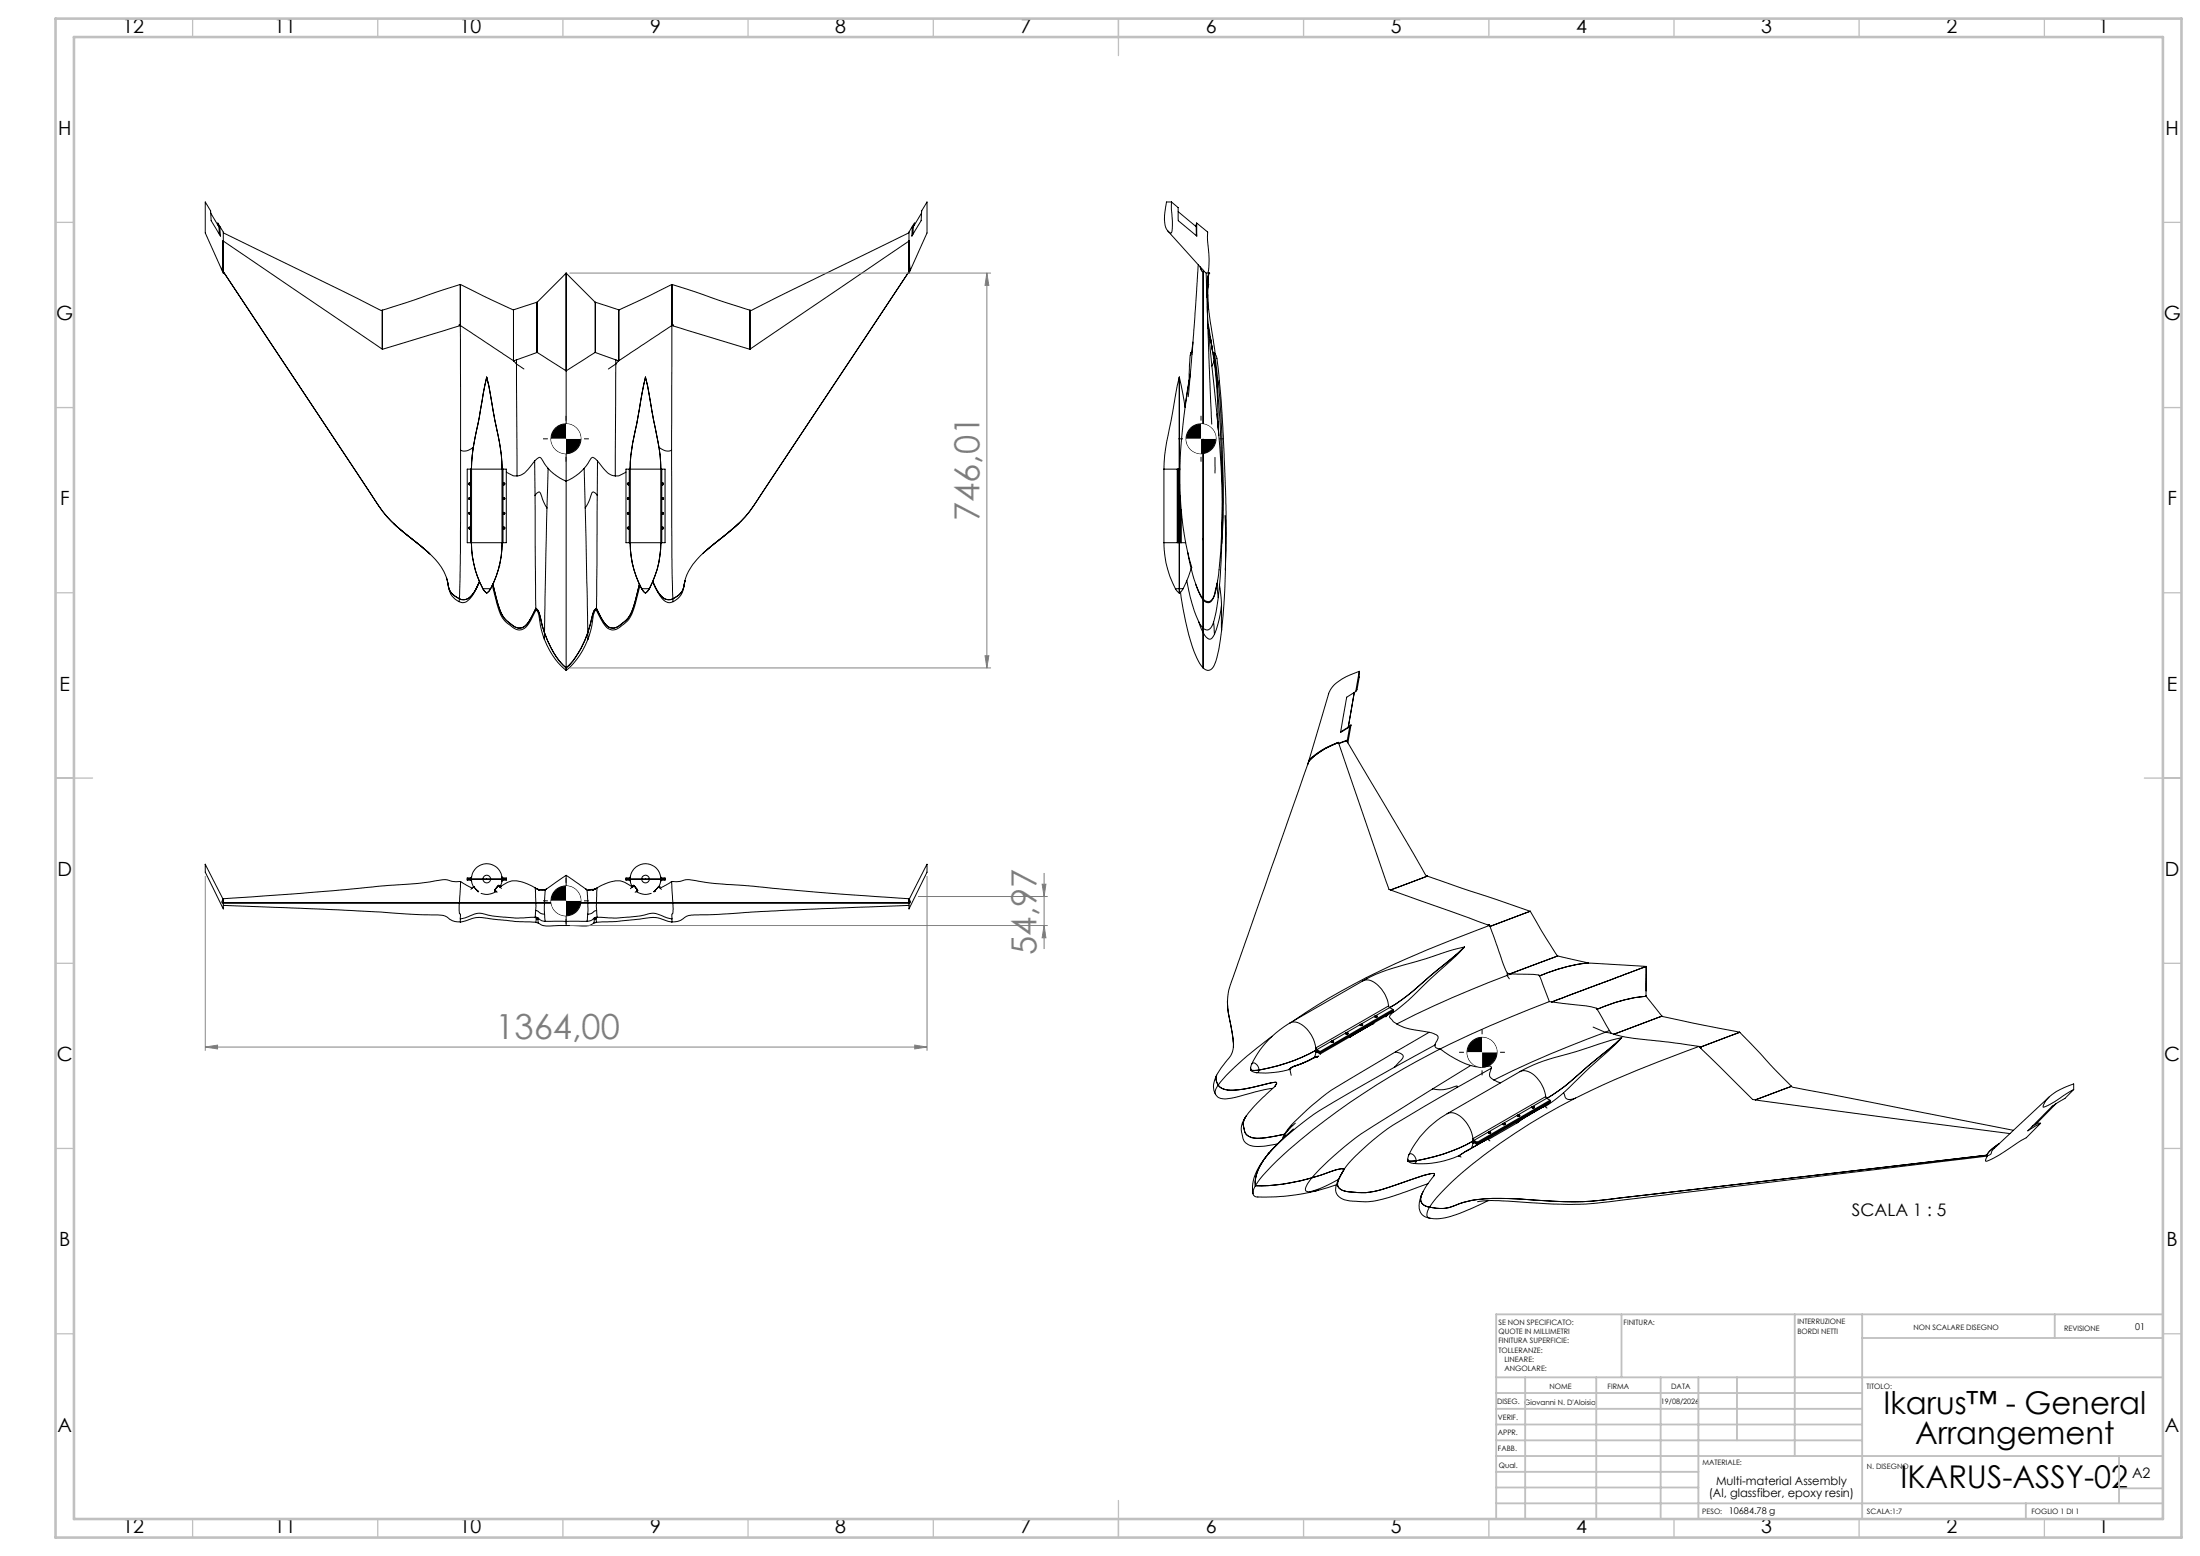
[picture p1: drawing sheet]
<svg xmlns="http://www.w3.org/2000/svg" width="594mm" height="420mm" viewBox="0 0 594 420" stroke-linecap="round" stroke-linejoin="round" font-family="sans-serif">
<g fill="none" stroke="#000" stroke-width=".27">
<path d="M56.9 57.5l2.2 3.7 .1 2M248.8 57.5l-2.2 3.7-.1 2M315 54.5h1.3v1a25.1 25.1 0 0 1 0 7.3l-.1 .1a2.45 2.45 0 0 1-1.7-2.6l-.1-2.2zM316.3 54.5l1.8 1.5v3.6l5 4.1v-3.5M318.1 57.1l4.9 4.1v2.4M58.8 60.8v-.6l.5 .9M59.3 61.1l.2 2.6-2.5-4.1-.1-2.7-1.5-2.4v8.4l4.9 10.8v-.4M59.3 61.1l1 1.5v2.5M60.3 73.3l40 60.3a36.9 36.9 0 0 0 11.3 12.2 26.4 26.4 0 0 1 8.6 9.2l.6 1.6a5.3 5.3 0 0 0 3.2 5M60.3 62.8l42.6 21 .3-.1M60.3 65.1l43 29.2 20.7-6.3v-.4l.3 .3M60.3 65.1v8.2"/>
<path d="M60.3 65.1l-.1 3.5a10.3 10.3 0 0 1-.3 4.1l.4 .6M60.3 73.3l40 60.3a36.9 36.9 0 0 0 11.3 12.2l4.6 3.9M124.3 76.8l-21.1 6.9M124.3 76.8v11.1M124.3 76.8l14.3 6.8M152.9 73.7v26.4M152.9 73.7l-7.9 7.9M152.9 73.7l7.8 7.9M181.4 76.8v11.1M181.4 76.8l21.1 6.9M181.4 76.8l-14.3 6.8M245.4 62.8l-42.6 21-.3-.1"/>
<path d="M245.4 73.3l-40 60.3a36.9 36.9 0 0 1-11.3 12.2 25.7 25.7 0 0 0-8.6 9.3l-.5 1.2a6.2 6.2 0 0 1-2.2 4.7l-1.1 .6M245.4 65.1l-42.9 29.2-20.8-6.3v-.4l-.3 .3M245.4 65.1v8.2M245.4 65.1l.1 1.8a16.5 16.5 0 0 0 .4 5.7l-.5 .7M245.4 73.3l-40 60.3a36.9 36.9 0 0 1-11.3 12.2l-4.4 3.7M246.3 61.1l-.1 2.6 2.5-4.1 .1-2.7 1.5-2.4v8.4l-4.9 10.8v-.4M246.3 61.1l-.9 1.5v2.5M246.9 60.8v-.6l-.6 .9M323.1 60.2l3 2.4-.1 1.4a40.3 40.3 0 0 1 .2 9.3l-.1 .4a2.36 2.36 0 0 1-1.7-1.3l-9.1-10.1M323.1 60.2l-.3 .9M323.5 71.5l-1.2 18.9-1.5 16.7M324.1 72.1l.4 1 .3 .2v88.3"/>
<path d="M325.6 73.7l1.6 40.8M326.1 75.3l-.3 1.6M326.1 76.8l-.3 1.5M326.1 76.8h.1M326.1 79.5l.4 5.6 1.6 10.6M326.1 76.8l-.3 1.6M326.1 76.8l-.2 3.5M326.1 76.8l-.1 6.8M326.1 76.8v.7M326.3 73.9l-.5 3.1M326.4 73.8l-.3 4.2M326.4 73.7h.1"/>
<path d="M326.4 73.7l-.4 1.6M326.4 73.7l-.5 3.8M326.4 73.7l-.3 3M326.4 73.7v.1M103.2 83.7v10.5M124.3 87.9l.1 33.6M124.3 87.9l14.4 9.5M138.6 83.6v13.8M138.7 97.4l.8 .9M139.5 98.3l.1 30.2M139.5 98.3l2 1.3M139.5 97.1v1.2"/>
<path d="M139.5 97.1l5.5-2 7.9 5M139.5 97.1l-.8 .3M145 81.6l-6.4 2M145 81.6v13.6M160.7 81.6v13.6M160.7 81.6l6.4 2M166.3 97.1l-5.6-2-7.8 5M166.3 97.1v1.2M166.3 98.3l-2 1.3M166.3 98.3l-.2 30.2M166.3 97.1l.7 .3M167 97.4l-.7 .9"/>
<path d="M167.1 83.6v13.8M181.4 87.9l-.1 33.6M181.4 87.9l-14.4 9.5M202.5 83.7v10.5M321.6 95.1l-.4 3.2-.1 4.7M321.6 95.1l.2 .5M321.9 94.9v.3l-.3-.1M322.1 92.3l-.4 2.8M326 82.6l.2 5M326 83.6v.2M326 83.6v.7M326.1 83.4l-.1 .6"/>
<path d="M326.1 88h.2M326.1 87.6h.1M326.2 87.6l1.6 9.8-.6 1.4M326.2 87.6v.4M326.3 88l.9 10.8M326.3 88l-.2 .7M326.8 91l.6 4.2 .4-.1M327.2 98.8a293.4 293.4 0 0 1 2.6 45.9l-.7 9.1-.7 4.7a5.4 5.4 0 0 1-1.8 3.8l-1.1-.1-.7-.6M327.7 95.3l.9 8.7M327.7 95.3l-.2 .3M327.8 97.4l.8 8.9 .4 9.8M327.8 95.1l-.1 .2"/>
<path d="M327.8 95.1l.1 .2M327.9 95.3l1 8.3M327.9 95.3l.6 1.4M328.6 96.7l.6 6.1M152.9 100.1v29.8M318.4 101.8l-1.7 9.2a81 81 0 0 0-2.4 15.6M318.4 101.8l1.6 8.2M318.4 101.8v57.1M321.1 102.6l-1.2 7.2M321.4 100.9a137.4 137.4 0 0 0-2.8 30.4v.6a80.9 80.9 0 0 0 3.2 21.4M328.6 111.7l.5 5.8M328.6 104a363.9 363.9 0 0 1 1.4 38.2"/>
<path d="M328.6 104l-.1 .2M328.9 103.6l-.3 .4M329 103.4l.2-.7 1 12.5 .7 17.2 .2 12-.3 9.4M329 103.4a360.7 360.7 0 0 1 1.1 40.4l-.2 2.9M329 103.4l-.1 .2M124.4 121.5l-.1 28-.3 12.1M127 126.6h.3M127 126.6h-.8v19.9h.8M127 126.6v19.9M127.3 126.6a69.8 69.8 0 0 1 2.1-13.9l2-10.9 1.8 9.2a81 81 0 0 1 2.4 15.6M127.3 126.6h8.2M127.3 126.6v19.9"/>
<path d="M127.8 120.7a2.96 2.96 0 0 1-3.4 .8M135.5 126.6h.3M135.5 126.6v19.9M135.6 126.3l.2 .3M135.8 126.6h.9v19.9h-.9M135.8 126.6v19.9M136.7 127.4a4.8 4.8 0 0 0 2.9 1.1M144.4 124.4a1.5 1.5 0 0 1 1.5-.9l2.1 2.9M144.4 124.4a9.5 9.5 0 0 1-3.9 3.9l-.9 .2M144.4 124.4l.1 9.3M144.5 133.7l.2 30.5M144.5 133.7l.6-.7a.5 .5 0 0 1 .5-.2 .5 .5 0 0 1 .4 .4l.7 2.1 1 1.8"/>
<path d="M147.7 137.1l-.7 33.7M148 126.4l-.3 10.7M148 126.4l2.2 2 2.7 1.5M152.9 129.9v50.4M157.7 126.4l-2.2 2-2.6 1.5M157.7 126.4l.3 10.7M158 137.1l.7 33.7M161.3 133.7l-.3 30.5M161.3 133.7l-.6-.7a.5 .5 0 0 0-.6-.2 .5 .5 0 0 0-.4 .4l-.7 2.1-1 1.8M161.3 124.4l1.2 1.5a4.9 4.9 0 0 0 3.6 2.6M161.3 124.4a1.48 1.48 0 0 0-1.5-.9l-2.1 2.9M161.3 124.4v9.3"/>
<path d="M169 127.4a4.8 4.8 0 0 1-2.9 1.1M169.9 126.6h.3M169.9 126.6v19.9M169.9 126.6h-.9v19.9h.9M170.1 126.6a66.5 66.5 0 0 1 2.1-13.9l2.1-10.9 1.7 9.2a89 89 0 0 1 2.4 15.6M170.1 126.3l-.2 .3M170.2 126.6h8.2M170.2 126.6v19.9M177.9 120.7a2.91 2.91 0 0 0 3.4 .8M178.4 126.6h.3M178.4 126.6v19.9M178.7 126.6v19.9"/>
<path d="M178.7 126.6h.9v19.9h-.9M181.3 121.5l.1 28.9 .3 11.2M314.3 126.6h3.6M314.3 126.6v19.9M317.9 126.6h.2M317.9 126.6v19.9M318.1 126.6h.5M318.1 126.6v19.9M318.7 133.9v12.6M318.9 137.6v8.9M328 123.5v4.2M330.8 139.2a221.6 221.6 0 0 1-1 30.9"/>
<path d="M106.2 141.3l9.7 8.1M120.5 155.9l.5 2a4.5 4.5 0 0 0 3 3.7M120.8 157a6.1 6.1 0 0 0 2.4 4.9l.8 .5M127 146.5h.3M127.3 146.5a27.2 27.2 0 0 0 3.1 12.4M127.3 146.5h8.2M129.5 157a10.7 10.7 0 0 1-3.9 5.6l-.7 .1-.9-.3M129.5 156.9a8.5 8.5 0 0 1-3.3 4.8l-1.2 .2-1-.3M130.4 158.9l1 1.2 1.1-1.2M130.4 158.9h2.1M132.9 158l.2 .9a33.3 33.3 0 0 0 2.6 7.9 11.1 11.1 0 0 0 4.2 3.2 2.92 2.92 0 0 0 2.9-1.7l1.9-3.6M133.1 157.6l1.2 4.9a8.8 8.8 0 0 0 5.6 7 3.1 3.1 0 0 0 3-1.9l1.8-3.4"/>
<path d="M134.9 152.5l.1 .1M135.5 146.5h.3M135.6 146.5a26.6 26.6 0 0 1-3.1 12.4M169.9 146.5h.3M170.1 146.5a26 26 0 0 0 3.1 12.4M170.2 146.5h8.2M170.9 152.5l-.2 .1M172.6 157.6l-1.2 4.9a8.8 8.8 0 0 1-5.6 7 2.99 2.99 0 0 1-3-1.9l-1.8-3.4M172.8 158l-.6 2.4a15.2 15.2 0 0 1-3.1 7.5l-.3 .3a5.7 5.7 0 0 1-3.7 1.8l-.7-.3a11.6 11.6 0 0 1-3.4-5M173.2 158.9h2.1M173.2 158.9l1.1 1.2 1-1.2M176.2 157a9.9 9.9 0 0 0 3.8 5.5l.8 .2 1-.3"/>
<path d="M176.2 156.9a7.7 7.7 0 0 0 3.8 4.9h1.2l.5-.2M178.4 146.5h.3M178.4 146.5a26.6 26.6 0 0 1-3.1 12.4M184.8 157.6a5.3 5.3 0 0 1-3 4.8M184.9 156.8l-.1 .6M185 156.7a5.2 5.2 0 0 1-2.8 4.6l-.5 .3M199.5 141.3l-9.6 8M314.3 146.5a26.1 26.1 0 0 0 3.1 12.4M314.3 146.5h3.6M317.4 158.9l1 1.2M317.4 158.9h1M317.9 146.5h.2"/>
<path d="M318.1 146.5h.6M318.4 158.9v1.2M318.4 158.9h1M318.7 146.5h.2M318.7 159.8a56.3 56.3 0 0 0 5.1 19.2l1 1.3M318.9 146.5h1.2M319.4 158.9l-1 1.2M320.4 156.8a38.5 38.5 0 0 0 4 12.3l.4 .4M320.7 149.1l.4 2a30.7 30.7 0 0 0 3.7 10.5M321.6 153.4l-.7 2.3-1.5 3.2M322.9 157.7l1.1 2.8 .8 1.4M324.8 145.4v.3"/>
<path d="M328.6 157.5l.3 3.8M328.8 156.8l-.5 2a5.8 5.8 0 0 1-1.7 3.8h-.9l-.9-.7M329.2 158l.6 5.2M330 141.2l-.3 10.2-.8 9.9M124 161.6v.8M144.7 164.2l.3 .3a3.3 3.3 0 0 1 1 2.5l1 3.8M144.7 164.2v.5M144.7 164.2l.8 1M144.7 164.7l.3 .1a8.6 8.6 0 0 1 .9 4.1l1.1 3.6M145.5 165.3l1.5 5.5M147 172.5a19.2 19.2 0 0 0 5.9 8.5M147 170.8a22.2 22.2 0 0 0 5.9 9.5"/>
<path d="M147 170.8v1.7M158.7 170.8a23.2 23.2 0 0 1-5.8 9.5M158.7 170.8v1.7M158.7 172.5a20 20 0 0 1-5.8 8.5M160.2 165.2v.1M160.2 165.3l-1.5 5.5M160.3 165.2l-1.6 5.6M161 164.7l-.3 .1a9.5 9.5 0 0 0-.9 4.2l-1.1 3.5M161 164.2l-.5 .4-.2 .6M161 164.2v.5M161 164.2l-.5 .4-.2 .5M181.7 161.6l.1 .8"/>
<path d="M323.7 167.9l1.1 2.9M324.8 161.9v7.6M324.8 161.6v.3M324.8 170.8v9.5M324.8 170.8a2.24 2.24 0 0 0 1.9 1.7l.6-.3 .6-1M324.8 169.6v1.2M327.7 167.9l.2 3.3M328.9 161.3a24.6 24.6 0 0 1-1.8 8 1.35 1.35 0 0 1-2.3 .2M329.8 163.2v6.9M329.8 163.2l-.7 4.1-1.2 3.9M329.8 170.1a36.5 36.5 0 0 1-1.9 9.3 1.73 1.73 0 0 1-1.2 1.5 1.73 1.73 0 0 1-1.9-.6M152.9 180.3v.7"/>
<path d="M363.6 199.9l21.4 36.4 .4 .2M363.6 199.9l-2.1 .8M363.6 199.9v.1M363.8 199.8l-2.3 .8M363.8 199.8v.5M364 196.3l-2 1.2M364 196.3h.1M364.4 196.2l-.6 3.6M364.8 195.7l-.9 4.8M364.8 195.7l-.7 .4M364.8 195.7l-.4 .5M365.7 186.9l-1.7 9.4"/>
<path d="M366 186.7l-2.4 1.5-1.7 9.5 2.5-1.5M367 181.2a15 15 0 0 0-7.5 4.6l-.7 1.3-5.5 18.6M367 181.2v1.6l-.6 3.4-.4 .5M367 181.2l-1 5.5M353.2 205.9l-.1 .5M353.3 205.8l-19.8 56.4a22.6 22.6 0 0 0-2.1 8.8l.5 3.8a24.2 24.2 0 0 1 1.1 8.3l-.8 1.9-2.5 3.2-1.2 2.1M353.4 205.2l-.1 .6M361.4 200.4l13.6 39.7 26.8 9.6 .3-.2 .1 .3M361.4 200.4a18 18 0 0 0-8.1 5.4M361.4 200.4a18.5 18.5 0 0 0-7.9 4.8M361.4 200.4a17.7 17.7 0 0 0-8.2 5.5v.1M55.4 233.3l4.7 9.4a.92 .92 0 0 0 .2 1.4v1.2l-4.9-9.9z"/>
<path d="M124.4 237.9l3.1 1.8M124.4 237.9h-.2a9.5 9.5 0 0 1-4-.5h-.4a110.7 110.7 0 0 1-17 1.8l-21.6 1.9-20.9 1.5M124.4 237.9l-.4 5.8M126.2 237.3h1.1M127.3 237.3v.5M127.3 237.3h3.1M127.3 237.8l.5 1.5M127.3 236.7l-.2 .3h-.9v.6h.9l.2 .2M127.3 236.7v.6M127.3 236.7a4.1 4.1 0 0 1 4.1-3.6 4.1 4.1 0 0 1 4.1 3.6M127.8 239.3l.1 .1M127.8 239.3l1.3 1.3"/>
<path d="M127.8 239.3h.1M127.9 239.4h.1M127.9 239.4l-.8 .6M130.4 237.3a1.04 1.04 0 0 0 1 1 1.04 1.04 0 0 0 1.1-1M130.4 237.3h2.1M130.4 237.3a1.04 1.04 0 0 1 1-1.1 1.04 1.04 0 0 1 1.1 1.1M132.5 237.3h3.1M134.9 239.3l-.4-.2-.8 1.1 .5 .7M135 239.3l.4 .5M135 239.3h.1M135 239.3v.1a6.1 6.1 0 0 1 7.4-.8l2.1 1M135 239.3v-.1a.42 .42 0 0 0-.5-.2 .42 .42 0 0 0-.3 .4l-.7 1 .3 .3"/>
<path d="M135 239.3v-.1a.4 .4 0 0 0-.4-.2 .4 .4 0 0 0-.4 .4l-.6 .9 .2 .4M135.5 237.8l-.5 1.5M135.5 236.7l.2 .3h1v.6h-1l-.2 .2M135.5 236.7l.1 .6M135.6 237.3l-.1 .5M135.6 237.3h1.1M144.5 239.6l.4 .3M144.5 239.6l.2 4.1M144.9 239.9h.1M144.9 239.9l.6 .4h1.5l.5-.4M145 239.9l.6 .3h1.5M145 239.9l.7 .4"/>
<path d="M147.5 239.9a1.64 1.64 0 0 0-.4 1.8l-.1 2M152.9 236.3l5.3 3.6M152.9 236.3l-5.3 3.6M152.9 236.3v7.4M158.2 239.9l.3 .8 .2 3M160.7 239.9l-1.9 .4M160.7 239.9l-.6 .4M160.8 239.9l-.6 .4h-1.4l-.6-.4M160.9 239.9h-.2M161.2 239.6l-.4 .3M169 237.3h1.1M170.1 237.3h3.1"/>
<path d="M170.1 237.3l.1 .5M170.2 236.7l-.1 .6M170.2 236.7a4.1 4.1 0 0 1 4.1-3.6 4.1 4.1 0 0 1 4.1 3.6M170.2 236.7l-.2 .3h-1v.6h1l.2 .2M170.2 237.8l.5 1.5M170.7 239.3v-.1a.4 .4 0 0 1 .5-.2 .4 .4 0 0 1 .3 .4l.1 .1a.74 .74 0 0 1 .4 1l-.1 .2M170.7 239.3v.1zM170.7 239.3l.2-.3a.94 .94 0 0 1 .9 .8l.2 .2a.35 .35 0 0 1 .2 .4 .35 .35 0 0 1-.3 .3M170.7 239.3h.1M170.7 239.4a6.1 6.1 0 0 0-7.4-.8l-1.7 .8a.71 .71 0 0 0-.5 1.1l-.1 3.2M170.7 239.3l.5-.2 .9 1.2-.3 .3M170.7 239.4h.1"/>
<path d="M170.9 239.3l-.7 .6M173.2 237.3a1.04 1.04 0 0 1 1.1-1.1 1.04 1.04 0 0 1 1 1.1M173.2 237.3h2.1M173.2 237.3a1.04 1.04 0 0 0 1.1 1 1.04 1.04 0 0 0 1-1M175.3 237.3h3.1M177.8 239.4h.1M177.8 239.4l.8 .6M177.9 239.3l-1.3 1.3M177.9 239.3h.1M177.9 239.3l-.1 .1M177.9 239.3l-1.3 1.4M178.4 236.7v.6"/>
<path d="M178.4 236.7l.2 .3h1v.6h-1l-.2 .2M178.4 237.8l-.5 1.5M178.4 237.3v.5M178.4 237.3h1.2M181.3 237.9l-3.1 1.8M250.3 233.3v2.1l-4.9 9.9v-.5a1.22 1.22 0 0 1 .5-1.3l-.4-.9zM385.4 236.5l-10 3.7M385.4 236.5l27.7 9.5M60.2 242.6h.1M60.3 244.4l30.9 1.2 20.7 1.2 5.7 .2a5 5 0 0 1 4.2 1.3l1 .4 1.5 .2M60.3 242.6v1.1h63.7M124 243.7h20.7"/>
<path d="M124 243.7v.1a4.5 4.5 0 0 0 .2 2.9l.1 1.3M124.3 248.9l1.2-.3a12.3 12.3 0 0 1 7.9-.5l5.7 .6 5.6 .3M124.3 248v.9M129 240.6l.2 .2M129 240.6h.1M129 240.6h-.1M129.1 240.6h.1M133.5 240.4h.1M133.8 240.6v.1M133.8 240.7a4.3 4.3 0 0 1-3.9 .4M133.8 240.7h.1M133.9 240.6l-.1 .1"/>
<path d="M133.9 240.6h.1M144.5 247.6h.3M144.5 247.6h-1.1a42.5 42.5 0 0 1-13.7-1.1l-1.6 .2-2.4 1-1.4 .3M144.6 245.8l.8 .2a2.12 2.12 0 0 0 1.6 .8M144.6 245.8l-.1 1.8M144.7 249l.7 .2M144.7 243.7h2.3M144.7 243.7l-.1 2.1M144.8 247.6l.4 .2M144.8 248l-.1 1M144.8 248l.4 .2M144.8 247.6v.4"/>
<path d="M145.2 247.8a2.71 2.71 0 0 0 2 .9M145.2 248.2l.2 1M145.2 247.8v.4M145.4 249.2a4.9 4.9 0 0 0 4.1 .7l3.4-.1M147 243.7h5.9M147 243.7v3.1M147 246.8l.2 1.9M147.2 248.7h5.7M152.9 243.7h5.8M152.9 243.7v5M152.9 248.7v1.1M158.5 248.7h-5.6"/>
<path d="M158.7 246.8l-.2 1.9M158.7 243.7h2.3M158.7 243.7v3.1M160.3 249.2a4.9 4.9 0 0 1-4.1 .7l-3.3-.1M160.4 248.2l-.1 1M160.5 247.8l-.9 .7-1.1 .2M160.5 247.8l-.1 .4M160.9 247.6v.4M160.9 247.6h.3M160.9 247.6l-.4 .2M160.9 248l.1 1M160.9 248l-.5 .2"/>
<path d="M161 249l-.7 .2M161 243.7h20.7M161 243.7l.1 2.1M161.1 245.8l-.8 .2a2.12 2.12 0 0 1-1.6 .8M161.1 245.8l.1 1.8M161.2 247.6h1.1a43 43 0 0 0 13.8-1.1l.9 .1 3.1 1.1 1.3 .3M171.8 240.6l.1 .1M171.8 240.6h.1M171.9 240.6v.1M171.9 240.7a4.3 4.3 0 0 0 3.9 .4M172.1 240.3l-.6 .6M176.6 240.7l-.1 .1"/>
<path d="M176.7 240.6l-.1 .1M176.7 240.6h.1M181.4 248.9l-1-.2a11.8 11.8 0 0 0-8.1-.6l-6.1 .7-5.2 .2M181.7 243.7v2.7a1.42 1.42 0 0 0-.3 1.6v.9M245.4 242.6l-21.3-1.5-22-2a124.1 124.1 0 0 1-16.7-1.7l-.6 .1a6.2 6.2 0 0 1-3.4 .4l.3 5.8M245.4 244.4l-27.6 1-23.9 1.4-6 .2a4.9 4.9 0 0 0-4 1.4l-.9 .3-1.6 .2M245.4 242.6v1.1h-63.7M245.4 242.6h.1M395.4 255.6v.1a65.6 65.6 0 0 1-8.5 7.9 88.7 88.7 0 0 1-10.9 9.7l-.3 .4a.84 .84 0 0 0-.5 .8 .84 .84 0 0 0 .6 .8l.3 .4 1.1 .7M395.4 255.6a67.4 67.4 0 0 0-10.4 3.2l-1.9 .5a57.3 57.3 0 0 0-15.2 5.5M395.4 255.6l-13.9 11.9-3 2.4-3.3 2.1M402.2 249.8l-3.5 1.3a297.4 297.4 0 0 0-29.8 12.8"/>
<path d="M402.2 249.8l4.2 11.7a1.53 1.53 0 0 0 1.6 1.4M413.1 246l-10.8 4.1M413.1 246h.1M413.2 246l4.2 7.2 3.2 4.8M420.6 258l8.3 1.9M420.6 258l-12.8 4.8M428.9 259.9l-.5 .1a44.3 44.3 0 0 0-12.8 3.4M428.9 259.9l15.6 1M331.4 270.4v-.3l.2 3.3 1.1 5.3 .3 3.9M343.4 279.7a102.9 102.9 0 0 0-13.8 12.3l-.7 .9M363.4 278.8l.6 .1a.29 .29 0 0 1-.4 .2 .29 .29 0 0 1-.2-.3zM363.4 279.1l-.1-.2a.29 .29 0 0 1 .4-.2 .29 .29 0 0 1 .2 .4"/>
<path d="M363.5 279.1h.4M365.3 279.4l-.6 .5M367.3 276.6a.31 .31 0 0 1 .4-.2 .31 .31 0 0 1 .1 .4h-.5zM367.3 276.8v-.1a.29 .29 0 0 1 .3-.2 .29 .29 0 0 1 .2 .3M367.4 276.8h.4M367.9 264.8a3.3 3.3 0 0 1 3.9 .9 9.4 9.4 0 0 1 3.1 5.8M367.9 264.8l-19.6 11.3M368.9 263.9l-10.2 5.6-9.6 6.1M368.9 263.9l.1 .3M371.2 274.3a.3 .3 0 0 1 .4-.1 .3 .3 0 0 1 .2 .3h-.5zM371.3 274.5h-.1a.28 .28 0 0 1 .3-.3 .28 .28 0 0 1 .3 .3M371.3 274.5h.4"/>
<path d="M374.5 274.1l-.3 .4M374.9 271.5l.3 .5M374.9 271.5l-19.7 11.4M375.2 272l-19.7 11.3M375.2 272l.9 .5M376.1 272.8l-19.7 11.3-1.1-.6M376.1 272.5v.6l-19.7 11.4M376.1 272.5l-19.7 11.3M377.2 276.4a13.4 13.4 0 0 0 6.2 1.8l2.5 .4M385.9 278.6a2.85 2.85 0 0 1 2.4 1.2v.5l-.8 1.8M385.9 278.6l-9.1 5.3M406.9 263.3l-9.8 3.9a249 249 0 0 0-19.9 9.2"/>
<path d="M406.9 263.3l.6 .9M407 262.7l-.1 .6M408 262.9l-1.1 .4M408 262.9l7.5 .3 2.8 7.2M418.3 270.4l-5.3 2a323.4 323.4 0 0 0-24.1 10.7M418.3 270.4l10 1.1 2.7 .6 3.6 6.1M430.1 277.2l3.3 1.4M433.4 278.6l-9.8 3.9a243.6 243.6 0 0 0-20.2 9M433.4 278.6l1.6 .3M434.6 278.2l-1.2 .4M434.6 278.2l.4 .7M435 278.9a68.3 68.3 0 0 0 13.9 2.2l9.9 1.4"/>
<path d="M444.4 268.7v.2M444.5 260.9l-25.5 9.6M444.5 268.9l-.6 .1a41.5 41.5 0 0 0-12.7 3.4M444.5 268.9l4.2 5.4M444.5 260.9v8M444.5 260.9l-.1 6.6M444.5 260.9h.1M444.5 268.9v.1M448.7 274.3l-12.9 4.8M448.7 274.3l21 4.3M448.7 274.3h.1M469.7 278.6l-10.5 4"/>
<path d="M469.7 278.6l14 14.6M469.7 278.6v.1M328.5 290.3a4.9 4.9 0 0 0-.3 5M328.5 290.2v.1a2.77 2.77 0 0 0 .4 2.6M328.5 290.2a2.73 2.73 0 0 0 .4 2.7M328.9 292.9a2.27 2.27 0 0 0-.5 2.7 2.92 2.92 0 0 0 2.8 1l2.3-.4 7.9-2.1 2.2-.3M328.9 292.9a4.2 4.2 0 0 0 4.1 1.4 71.3 71.3 0 0 0 11.1-2.1h.5l.1 .2-.5 .9M333 280.9v.7M337.7 288.4v.5M337.7 288.3v.6M337.7 288.9l.6 .4 1 .2M338 287.2l-.3 1.2"/>
<path d="M338 287.2a.8 .8 0 0 1 1.4 .2l.5 1.4M339.9 288.8l-2.2 .1M339.9 288.8l-.2 .6-.4 .1M344.3 293.2l-.2 .2a44.9 44.9 0 0 0-8.2 8.8 3.6 3.6 0 0 0 2.1 4.9l1.3 .2 2.4-.2 5.1-.9M348.2 288.7a25 25 0 0 1-8.9 .8M348.3 288.6l.3 1.6M354.7 285.6l-3.3 1.5-2.1 .8-1 .7M354.8 285.5l-3.3 1.6-2.4 .8-1 .8 .2-.1M354.8 285.5l-.1 .1M354.8 285.5l-1.8 .9-4 1.6-.9 .6h.2M355 285.4l-.3 .2M355.2 282.9a8.4 8.4 0 0 0-5.4-7h-.8a24.5 24.5 0 0 0-11 11.3"/>
<path d="M355.2 284.1l-.4 1.4M355.2 282.9l.1 .6M355.2 282.9l.3 .4M355.3 283.5a47.7 47.7 0 0 1-15.4 5.3M355.3 283.5l-.1 .6M355.5 284l-.3 .1M355.5 285.2l-.4 .1M355.5 284l.9 .5M355.5 283.3l.9 .5M355.6 285.3l.1-.1-.9 .3M355.6 285.2v.3M355.7 285.2h.1"/>
<path d="M355.7 285.2l-.9 .3M355.7 285.2l-.1 .1M356.1 285l-.5 .3M356.4 283.8v.7M359.4 281.1a.3 .3 0 0 1 .4-.1 .3 .3 0 0 1 .2 .3h-.5zM359.5 281.3h-.1a.28 .28 0 0 1 .3-.3 .28 .28 0 0 1 .3 .3M359.5 281.4h.4M364.4 280l6.5-3.7zM376.6 288l-12.3 7a84.6 84.6 0 0 0-12.7 8.1l-4.5 3.7-4.5 4.5M376.8 283.9l-13 7.7a64.3 64.3 0 0 0-12.8 9.8l-2.3 2.3-1.9 2.5M376.8 283.9l.7 .2a1.18 1.18 0 0 1 1.3 1.2l-2.2 2.7M386.8 293.9l-11.7 7.4a85.1 85.1 0 0 0-20.9 16.6"/>
<path d="M387.5 282.1l-10.9 5.9M387.5 282.1a1.06 1.06 0 0 0 1.4 1M388.9 283.1a188.5 188.5 0 0 0-45.6 31.7l-3 3.4-1.4 1.9M388.9 283.1l4 2.7 4.2 1.8M393.4 293.5l-13.1 7.7a62.3 62.3 0 0 0-13 9.6l-3.1 3.2-1.2 1.5M393.4 293.5a.3 .3 0 0 0-.1-.4 .3 .3 0 0 0-.4 .1 10 10 0 0 1-6.1 .7M397.1 287.6l-10.3 6.3M397.1 287.6a10.9 10.9 0 0 0 5.2 .1l.3 .3 .1 .3M402.7 288.3l-.3 .9a1.54 1.54 0 0 0 1 2.3M402.7 288.3l-9.3 5.2M403.4 291.5l1.8 .8M410.4 289.3a4 4 0 0 1 4.6 1.7 9.6 9.6 0 0 1 2.3 5"/>
<path d="M410.4 289.3l-19.7 11.3M413.6 298.8a.31 .31 0 0 1 .4-.2 .31 .31 0 0 1 .2 .4h-.5zM413.7 299a.26 .26 0 0 1 .2-.3 .26 .26 0 0 1 .3 .3M413.7 299h.4M416.7 298.7h.5l.5 .4M416.7 298.7l-.3 .2M416.9 298.6l-5.4 3.1-2 1.5M416.9 298.6l-.2 .1M416.9 298.6l-4.9 2.8-2.5 1.8M416.9 298.5v.1M417.2 298.5h.1M417.3 298.5l-.4 .1"/>
<path d="M417.3 298.6h-.1M417.3 298.5v.1M417.3 296l.3 .5M417.3 296l-19.6 11.4M417.6 296.5l-19.6 11.3M417.6 296.5l.9 .5M418.5 297.3l-19.6 11.4-1.2-.7M418.5 297l-19.6 11.3M418.5 297v.6l-19.6 11.4M422.1 295l.2 .3a1.48 1.48 0 0 0 2.3 1.4l.7-.3M425.3 296.4a142 142 0 0 0-34.1 23.4l-3.3 3.4-1.9 2.6M437.9 280.1l-.1 .1a54.5 54.5 0 0 1-6.9 6.5l-1.6 1.4a84.4 84.4 0 0 1-11.2 10l-.9 .6 .1-.1"/>
<path d="M437.9 280.1a68.8 68.8 0 0 0-10.5 3.2 118.9 118.9 0 0 0-13.5 4.2l-3.5 1.8M437.9 280.1l-15.4 13.1-4.8 3.3M458.8 282.5l-3.6 1.3a270.1 270.1 0 0 0-29.9 12.6M458.8 282.5h.4M459.2 282.5l-.3 .2 14.3 14.1 69.5 9.2M459.2 282.5l-.1 .4M483.7 293.2l-9.8 3.7M483.7 293.2l.2 .3 59.7 11.6M483.7 293.2v.1M553.2 296.1l-14.8 13.9-.6 .7-.3 .8a1.83 1.83 0 0 0-1.3 1.9v.1a25.4 25.4 0 0 0 7.6-4.4l3.3-2 3.9-3.9M553.2 296.1l2-1.4 4.7-2.1v1.5l-1 .5a34 34 0 0 1-7.1 4.3l-.2-.1a4 4 0 0 1 1.6-2.7zM555.2 297.9l-5.5 5.5-1 .6"/>
<path d="M559.9 294.1l-2.4 2.4-3.4 2.1-6.6 6.6 3.5-2M342.6 311.3a15.3 15.3 0 0 0-4.4 9.9l.1 1M342.6 311.3a12.3 12.3 0 0 0-3.7 8.8M344.9 308.8l-1.8 1.9M346.8 306.2l-2.6 .5a11.7 11.7 0 0 1-6.6 .2l-.5-.2a3.9 3.9 0 0 1-1.2-4.5l.5-.9a5.8 5.8 0 0 0 0 7.2 7.4 7.4 0 0 0 6.1 .7l2.4-.5M346.8 306.2l.1 .1M346.8 306.2l.1 .4M346.8 306.2l-.5 1.2M346.9 306.5v.1M346.9 306.6l-.6 .8M348.9 303.8l-1.3 1.5M349.2 304.7l-3.2 2.9-3.6 4"/>
<path d="M349.7 303.2a11.5 11.5 0 0 0-3 3.6M354.2 317.9a49.9 49.9 0 0 1-15.3 2.2M354.2 317.9l-1.2 1.7-.5 1.1v.6a1.04 1.04 0 0 0 1.2 .4M360.8 319.8l-2.6 .9a55 55 0 0 1-19.3 2.3 2.04 2.04 0 0 1 0-2.9M361.4 318.3l-3.8 2-3.9 1.4M362.5 316.3l-.7 1.3a5.4 5.4 0 0 0-.9 4.6 4.8 4.8 0 0 0 4.4 2 29 29 0 0 0 14.1-2.4l6.2-2.3M362.8 315.9l-.2 .2M363 315.5l-1.6 3a1.95 1.95 0 0 0 1.5 2.9 20.8 20.8 0 0 0 12.1-.9l9.4-3.2 2-.5h.9l-.4 1a15 15 0 0 0-3.3 5.7 2.31 2.31 0 0 0 2.4 2.3M363 315.5h-.7a20.3 20.3 0 0 0-5.7 1.7l-2.4 .7M380.1 312.9l.1 .5M380.2 313.4l.5 .4 1 .3M380.4 311.7l-.3 1.2"/>
<path d="M380.4 311.7a.81 .81 0 0 1 1.4 .2l.6 1.4M382.4 313.3l-2.2 .1M390.7 300.6a25.5 25.5 0 0 0-10.3 11.1M390.7 300.6a3.3 3.3 0 0 1 3.8 .9 9.6 9.6 0 0 1 3.2 5.9M393.8 312h.1M393.8 312a24.9 24.9 0 0 1-12.1 2l.6-.2 .1-.5M393.9 311.9l.6 .4M396.7 310.3l-.8 .4M397.2 310l-3.4 2M397.2 310h.1M397.7 307.4v.6M397.7 307.4l.3 .4"/>
<path d="M397.7 308.6l-.5 1.4M397.7 308.6l.3-.1 .9 .5M397.7 308a47.7 47.7 0 0 1-15.3 5.3M397.7 308v.6M397.9 308.5l-.2 .1M398 307.8l.9 .5M398.9 308.3v.7M400.8 308l.9-.5 .6 .5M401.8 305.6a.29 .29 0 0 1 .4-.1 .29 .29 0 0 1 .2 .3h-.5zM401.9 307.4l-4.7 2.6M401.9 305.8h-.1a.27 .27 0 0 1 .4-.3 .27 .27 0 0 1 .2 .3h-.4M401.9 307.4v.1"/>
<path d="M405.8 303.3a.3 .3 0 0 1 .3-.1 .3 .3 0 0 1 .2 .3h-.5zM405.8 303.5a.28 .28 0 0 1 .3-.3 .28 .28 0 0 1 .2 .3M405.9 303.6h.4M409.5 303.2l-7.7 4.4 .1-.1M409.8 301.3l-.1-.1a.27 .27 0 0 1 .3-.3 .27 .27 0 0 1 .2 .4M409.8 301.3h.4M412 301.5l-.5 .2M536.6 312l-76.5 9.3a599.2 599.2 0 0 1-33.7 3.8l-7.2-.1-7.9-.5a52.6 52.6 0 0 0-12.2-.1h-.2M539.8 308.7l-2.6 2-.7 1.1-99.3 11.6a87.6 87.6 0 0 1-23.3 .5 54.5 54.5 0 0 0-18.7 .6l-1.1 .4a11.1 11.1 0 0 1-8.1 .9M550 303.1l1 .1M355.9 321.3l-2.2 .4M383.9 322.3a5.3 5.3 0 0 0-.1 5.4l1 .8 1.1 .3"/>
<path d="M384.2 321.7a2.43 2.43 0 0 0 .2 3.5l1.6 .6M401.8 324.1a46.3 46.3 0 0 1-13.2 4.8 3.5 3.5 0 0 1-3.3-.6l.1-1.3 .6-1.2"/>
<circle cx="126.8" cy="134.6" r=".24"/>
<circle cx="126.8" cy="138.6" r=".25"/>
<circle cx="126.8" cy="130.6" r=".25"/>
<circle cx="136" cy="134.6" r=".24"/>
<circle cx="136.1" cy="138.6" r=".25"/>
<circle cx="136.1" cy="130.6" r=".25"/>
<circle cx="169.6" cy="134.6" r=".24"/>
<circle cx="169.6" cy="130.6" r=".25"/>
<circle cx="169.6" cy="138.6" r=".25"/>
<circle cx="178.9" cy="134.6" r=".24"/>
<circle cx="178.9" cy="138.6" r=".25"/>
<circle cx="178.9" cy="130.6" r=".25"/>
<circle cx="126.8" cy="142.5" r=".25"/>
<circle cx="136.1" cy="142.5" r=".25"/>
<circle cx="169.6" cy="142.5" r=".25"/>
<circle cx="178.9" cy="142.5" r=".25"/>
<circle cx="410" cy="301.2" r=".27"/>
</g>
<g fill="none" stroke="#808080" stroke-width=".27">
<path d="M153.8 73.7h113.7M266.5 73.7l.5 3.3h-1zM266.5 73.7v106.6M266 177h1l-.5 3.3zM153.8 180.3h113.7M55.4 236.4v47.2M250.3 236.4v47.2M281.4 238.7h1l-.5 3.3zM281.9 235.6v20.6M153.8 249.8h129.1M247.9 242h35M281.9 249.8l.5 3.3h-1z"/>
<path d="M55.4 282.6l3.3-.5v1zM55.4 282.6h194.9M247 282.1l3.3 .5-3.3 .5z"/>
</g>
<g fill="none" stroke="#c0c0c0" stroke-width=".35">
<path d="M52 5v5M102 5v5M152 5v5M202 5v5M252 5v5M302 5v10M352 5v5M402 5v5M452 5v5M502 5v5M552 5v5M15 60h5"/>
<path d="M584 60h5M15 110h5M584 110h5M15 160h5M584 160h5M15 210h10M579 210h10M15 260h5M584 260h5M15 310h5M584 310h5M15 360h5"/>
<path d="M584 360h5M52 410v5M102 410v5M152 410v5M202 410v5M252 410v5M302 405v10M352 410v5M402 410v5M452 410v5M502 410v5M552 410v5"/>
</g>
<g fill="none" stroke="#c0c0c0" stroke-width=".5">
<path d="M437.8 354.8v17M484.6 354.8v38.2M502.8 354.8v55.2M554.8 354.8v6.4M584 354.8h-180v55.2M404 371.8h180M404 376h98.8M411.8 371.8v38.2M431 371.8v38.2M448.4 371.8v38.2M458.6 371.8v38.2M469 371.8v17"/>
<path d="M502.8 361.2h81.2M404 388.8h98.8M404 384.5h98.8M404 380.3h98.8M404 397.3h54.6M404 393h180M572.1 393v12.8M404 405.8h180M404 401.5h54.6M547 405.8v4.2M572.1 401.7h11.9"/>
</g>
<path d="M15 5h574v410h-574zM20 10h564v400h-564z" fill="none" stroke="#c0c0c0" stroke-width=".7"/>
<g fill="#808080">
<path d="M266.5 73.7l.5 3.3h-1zM266 177h1l-.5 3.3z"/>
<path d="M281.9 249.8l.5 3.3h-1zM281.4 238.7h1l-.5 3.3z"/>
<path d="M55.4 282.6l3.3-.5v1zM247 282.1l3.3 .5-3.3 .5z"/>
</g>
<g fill="none" stroke="#000" stroke-width=".27">
<path d="M146.6 118.4h1.3M152.8 112.2v1.3M157.7 118.4h1.3M318.1 118.4h1.3M324.3 112.2v1.3M329.2 118.4h1.3M152.8 123.3v1.3M324.3 123.3v1.3M152.8 237v1.3M146.6 243.2h1.3M152.8 248.1v1.3M157.7 243.2h1.3"/>
<path d="M400.2 277.8v1.4M393.9 284h1.4M400.2 288.9v1.3M405 284h1.3"/>
<circle cx="152.8" cy="118.4" r="4"/>
<circle cx="324.3" cy="118.4" r="4"/>
<circle cx="152.8" cy="243.2" r="4"/>
<circle cx="400.1" cy="284.1" r="4"/>
</g>
<path d="M152.8 118.4v4a4 4 0 0 0 4-4zM150.2 115.4l-1 1.4-.4 1.6h4v-4l-1.4 .3zM152.8 243.2v4a4 4 0 0 0 4-4zM150 240.3l-.8 1.2-.4 1.7h4v-4l-1.7 .3zM324.3 118.4v4a4 4 0 0 0 4-4zM321.7 115.4l-1.1 1.4-.3 1.6h4v-4l-1.4 .3zM400.2 284v4.1a4 4 0 0 0 3.9-4.1zM397.1 281.4l-.7 1.2-.3 1.4h4.1v-3.9l-1.7 .3z" fill="#000"/>
<path d="M152.8 114.4v4h4a4 4 0 0 0-4-4zM148.8 118.4a4 4 0 0 0 4 4v-4zM152.8 239.2v4h4a4 4 0 0 0-4-4zM148.8 243.2a4 4 0 0 0 4 4v-4zM324.3 114.4v4h4a4.1 4.1 0 0 0-4-4zM320.3 118.4a4 4 0 0 0 4 4v-4zM400.2 280.1v3.9h3.9a4 4 0 0 0-3.9-3.9zM396.1 284a4.1 4.1 0 0 0 4.1 4.1v-4.1z" fill="#fff"/>
<g font-size="9.3" fill="#808080">
<text x="264.5" y="140.7" transform="rotate(-90 264.5 140.7)">746,01</text>
<text x="279.9" y="257.7" transform="rotate(-90 279.9 257.7)">54,97</text>
<text x="133.8" y="280.6">1364,00</text>
</g>
<g font-size="8.5">
<text x="508.5" y="381.8">Ikarus™ - General</text>
<text x="517.1" y="389.9">Arrangement</text>
<text x="513.1" y="401.7">IKARUS-ASSY-02</text>
</g>
<g font-size="5.3">
<text x="33.1" y="8.9">12</text>
<text x="74.1" y="8.9">11</text>
<text x="124.1" y="8.9">10</text>
<text x="175.5" y="8.9">9</text>
<text x="225.5" y="8.9">8</text>
<text x="275.5" y="8.9">7</text>
<text x="325.5" y="8.9">6</text>
<text x="375.5" y="8.9">5</text>
<text x="425.5" y="8.9">4</text>
<text x="475.5" y="8.9">3</text>
<text x="525.5" y="8.9">2</text>
<text x="566.5" y="8.9">1</text>
<text x="15.7" y="36.4">H</text>
<text x="584.7" y="36.4">H</text>
<text x="15.2" y="86.4">G</text>
<text x="584.2" y="86.4">G</text>
<text x="16.2" y="136.4">F</text>
<text x="585.2" y="136.4">F</text>
<text x="16.1" y="186.4">E</text>
<text x="585.1" y="186.4">E</text>
<text x="15.5" y="236.4">D</text>
<text x="584.5" y="236.4">D</text>
<text x="15.4" y="286.4">C</text>
<text x="584.4" y="286.4">C</text>
<text x="16" y="336.4">B</text>
<text x="585" y="336.4">B</text>
<text x="15.5" y="386.4">A</text>
<text x="584.5" y="386.4">A</text>
<text x="33.1" y="413.9">12</text>
<text x="74.1" y="413.9">11</text>
<text x="124.1" y="413.9">10</text>
<text x="175.5" y="413.9">9</text>
<text x="225.5" y="413.9">8</text>
<text x="275.5" y="413.9">7</text>
<text x="325.5" y="413.9">6</text>
<text x="375.5" y="413.9">5</text>
<text x="425.5" y="413.9">4</text>
<text x="475.5" y="413.9">3</text>
<text x="525.5" y="413.9">2</text>
<text x="566.5" y="413.9">1</text>
</g>
<text font-size="4.7" x="500" y="328.1">SCALA 1 : 5</text>
<text font-size="3.9" x="575.6" y="399">A2</text>
<g font-size="3.2">
<text x="463.3" y="400.9">Multi-material Assembly</text>
<text x="461.3" y="404.1">(Al, glassfiber, epoxy resin)</text>
</g>
<g font-size="2.5">
<text x="576.5" y="359.1">01</text>
<text x="466.8" y="408.6">10684.78 g</text>
</g>
<g font-size="2">
<text x="404.6" y="357.6">SE NON SPECIFICATO:</text>
<text x="438.4" y="357.6">FINITURA:</text>
<text x="485.3" y="357.5">INTERRUZIONE</text>
<text x="485.3" y="360">BORDI NETTI</text>
<text x="516.6" y="359">NON SCALARE DISEGNO</text>
<text x="557.3" y="359.2">REVISIONE</text>
<text x="404.6" y="360.1">QUOTE IN MILLIMETRI</text>
<text x="404.6" y="362.6">FINITURA SUPERFICIE:</text>
<text x="404.6" y="365.1">TOLLERANZE:</text>
<text x="406.2" y="367.6">LINEARE:</text>
<text x="406.2" y="370.1">ANGOLARE:</text>
<text x="418.3" y="375">NOME</text>
<text x="434" y="374.9">FIRMA</text>
<text x="451.2" y="374.9">DATA</text>
<text x="504" y="374.9">TITOLO:</text>
<text x="404.2" y="379.1">DISEG. Giovanni N. D'Aloisio</text>
<text x="404.4" y="383.3">VERIF.</text>
<text x="448.5" y="378.9">19/08/2026</text>
<text x="404.4" y="387.4">APPR.</text>
<text x="404.5" y="391.8">FABB.</text>
<text x="459.6" y="395.5">MATERIALE:</text>
<text x="404.7" y="396.1">Qual.</text>
<text x="504.1" y="396.6">N. DISEGNO</text>
<text x="459.6" y="408.5">PESO:</text>
<text x="504.1" y="408.6">SCALA:1:7</text>
<text x="548.5" y="408.6">FOGLIO 1 DI 1</text>
</g>
</svg>
